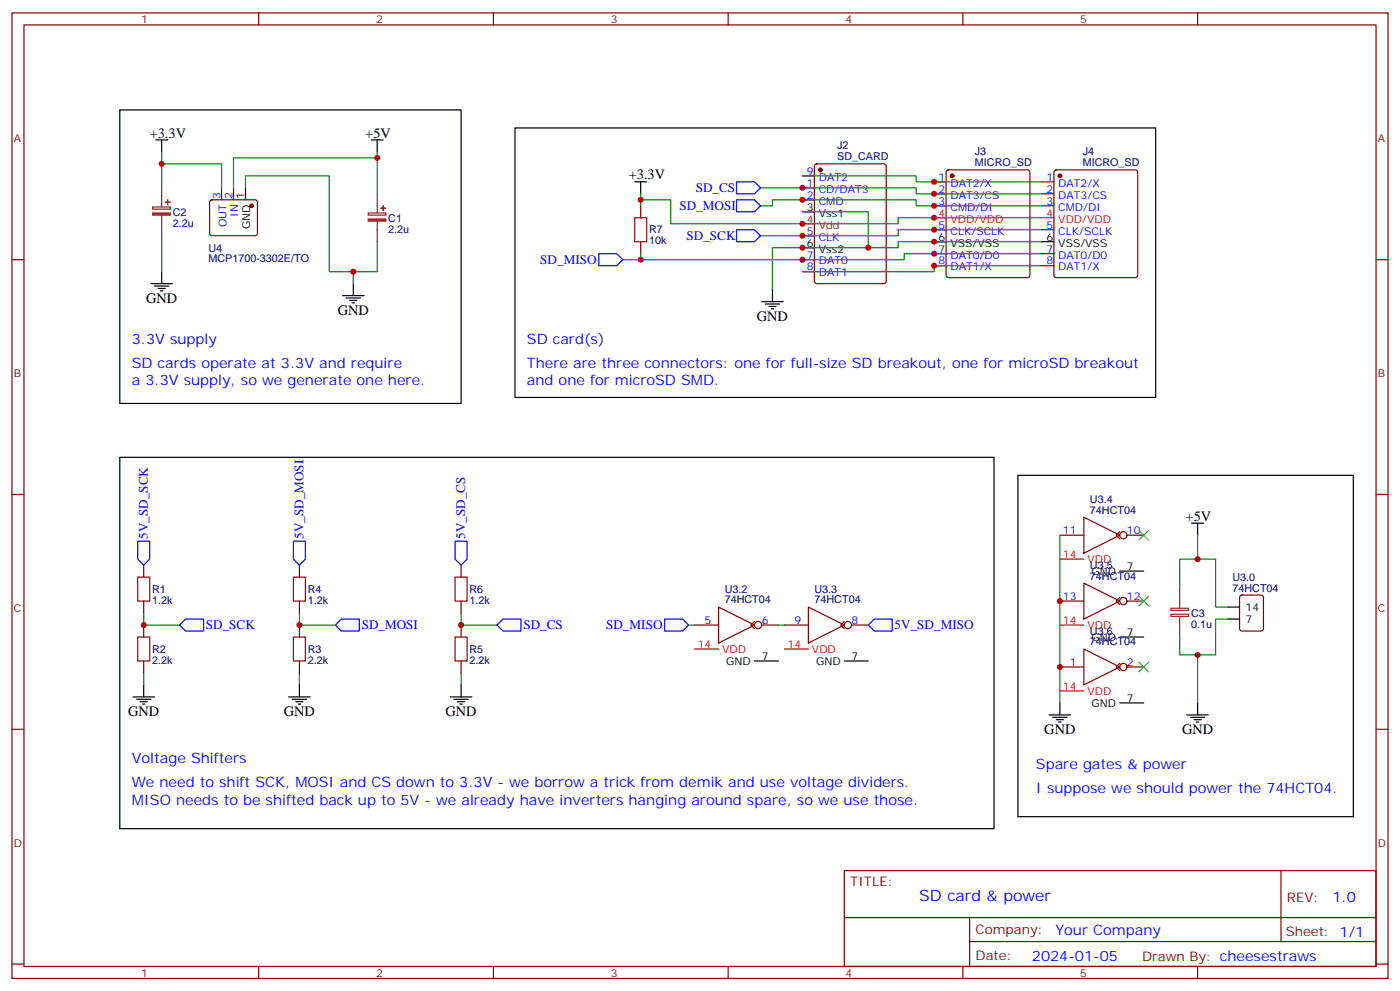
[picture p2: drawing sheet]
<svg xmlns="http://www.w3.org/2000/svg" width="412mm" height="292mm" viewBox="0 0 412 292" stroke-linecap="round" stroke-linejoin="round" font-family="sans-serif">
<g fill="none" stroke="#870000" stroke-width=".35">
<path d="M3.5 3.8h405.4v284.3h-405.4zM7.1 7.3h398.2v277.3h-398.2zM76.2 3.8v3.5M145.3 3.8v3.5M214.5 3.8v3.5M283.6 3.8v3.5M352.8 3.8v3.5M62 59l.4-.2h12.7l.5 .2 .2 .5v9.5l-.7 .4h-12.9l-.5-.7v-9.2zM65.3 55.3v3.5M68.8 55.3v3.5M236.4 51.8h3.5M236.4 55.3h3.5"/>
<path d="M236.4 58.8h3.5M240.1 48.5l.5-.2h19.7l.7 .4 .1 34.1-.5 .7h-20l-.7-.4v-34.1zM275.2 53.6h3.5M275.2 57.1h3.5M278.9 50.2l.5-.2h23.3l.5 .2 .2 .5v30.4l-.2 .5-.5 .2h-23.3l-.5-.3-.2-.4v-30.4zM306.9 53.6h3.5M306.9 57.1h3.5M310.7 50.2l.4-.2h23.3l.5 .2 .2 .5v30.4l-.2 .5-.5 .2h-23.3l-.4-.3-.3-.4v-30.4zM3.5 76.5h3.6M188.7 60.6v3.5M188.7 71.2v3.5M236.4 76.5h3.5"/>
<path d="M236.4 69.4h3.5M275.2 60.6h3.5M275.2 67.7h3.5M275.2 74.7h3.5M275.2 78.2h3.5M306.9 60.6h3.5M306.9 67.7h3.5M306.9 74.7h3.5M306.9 78.2h3.5M405.3 76.5h3.6M236.4 80h3.5M3.5 145.6h3.6"/>
<path d="M312.2 157.6h7.1M319.3 152.3l10.5 5.3-10.5 5.3zM329.8 156.6l-1 1 1 1.1M332 157.6h4.9M405.3 145.6h3.6M42.3 166.4v3.6M42.3 177v3.6M88.2 166.4v3.6M88.2 177v3.6M135.8 166.4v3.6M135.8 177v3.6M211.7 178.8l10.5 5.3-10.5 5.3z"/>
<path d="M238.1 178.8l10.6 5.3-10.6 5.3zM312.2 177h7.1M319.3 171.7l10.5 5.3-10.5 5.3zM329.8 176l-1 1 1 1.1M332 177h4.9M365.4 175.5l.4-.2h5.7l.6 .4 .1 9.4-.5 .7h-5.9l-.6-.4-.1-9.4zM42.3 184.1v3.5M42.3 194.7v3.5M88.2 184.1v3.5M88.2 194.7v3.5M135.8 184.1v3.5M135.8 194.7v3.5"/>
<path d="M204.6 184.1h7.1M222.2 183l-1 1.1 1 1M224.4 184.1h4.9M231.1 184.1h7M248.7 183l-1.1 1.1 1.1 1M250.8 184.1h5M312.2 196.4h7.1M319.3 191.1l10.5 5.3-10.5 5.3zM329.8 195.4l-1 1 1 1.1M332 196.4h4.9M3.5 214.8h3.6M405.3 214.8h3.6"/>
<path d="M248.7 256.4h156.6v28.2h-156.6zM377.3 256.4v20.9M248.7 270.2h156.5M285.6 277.3h119.6M285.6 270.2v14.2M3.5 283.9h3.6M76.2 284.6v3.5M145.3 284.6v3.5M214.5 284.6v3.5M283.6 284.6v3.5M352.8 284.6v3.5M405.3 283.9h3.6"/>
<circle cx="330.9" cy="157.6" r="1.06"/>
<circle cx="330.9" cy="177" r="1.06"/>
<circle cx="223.3" cy="184.1" r="1.06"/>
<circle cx="249.8" cy="184.1" r="1.06"/>
<circle cx="330.9" cy="196.4" r="1.06"/>
</g>
<g fill="#870000" stroke="#870000" stroke-width=".35">
<circle cx="74.1" cy="60.6" r=".53"/>
<circle cx="241.7" cy="50" r=".53"/>
<circle cx="280.5" cy="51.8" r=".53"/>
<circle cx="312.2" cy="51.8" r=".53"/>
</g>
<g fill="none" stroke="#000" stroke-width=".35">
<path d="M35.3 32.4h100.5v86.4h-100.5zM151.7 37.7h188.7v79.4h-188.7zM45.9 41.2h3.5M47.6 41.2v3.5M72.3 55.3v3.5M109.4 41.2h3.5M111.1 41.2v3.5M187 53.6h3.5M188.7 53.6v3.5M236.4 62.4h3.5M236.4 73h3.5M275.2 71.2h3.5"/>
<path d="M306.9 71.2h3.5M44.4 83.5h6.4M45.5 84.2h4.2M46.6 84.9h2.1M47.3 85.7h.7M47.6 80v3.5M100.9 87.1h6.3M102 87.8h4.2M103 88.5h2.1M103.7 89.2h.7M104.1 83.5v3.6M224.4 88.8h6.3"/>
<path d="M225.4 89.5h4.3M226.5 90.2h2.1M227.2 90.9h.7M227.5 85.3v3.5M35.3 134.7h257.5v109.4h-257.5zM299.9 140h98.7v100.5h-98.7zM351 154.1h3.5M352.8 154.1v3.5M329.8 168.2h7.1M361.6 178.8h3.5M222.2 194.7h7.1M248.7 194.7h7.1"/>
<path d="M329.8 187.6h7.1M361.6 182.3h3.5M39.2 205.2h6.3M40.2 206h4.2M41.3 206.7h2.1M42 207.4h.7M42.3 201.7v3.5M85 205.2h6.4M86.1 206h4.2M87.1 206.7h2.2M87.8 207.4h.7M88.2 201.7v3.5"/>
<path d="M132.6 205.2h6.4M133.7 206h4.2M134.8 206.7h2.1M135.5 207.4h.7M135.8 201.7v3.5M309 210.5h6.4M310.1 211.2h4.2M311.1 211.9h2.2M311.9 212.7h.7M312.2 207v3.5M329.8 207h7.1M349.6 210.5h6.4"/>
<path d="M350.7 211.2h4.2M351.7 211.9h2.1M352.4 212.7h.7M352.8 207v3.5"/>
</g>
<g fill="none" stroke="#008700" stroke-width=".35">
<path d="M47.6 44.7v3.6h17.7v7M47.6 48.3v7M72.3 55.3v-3.5h24.7v28.2h14.1v-8.8M111.1 46.5h-42.3v8.8M111.1 44.7v12.4M188.7 58.8h8.9v7.1h67v-1.8h42.3M188.7 57.1v3.5M224 55.3h45.9v1.8h37M236.4 51.8h33.5v1.8h37M47.6 69.4v10.6M188.7 74.7v1.8M224 60.6h3.5v-1.8h42.4v1.8h37"/>
<path d="M236.4 62.4h19.4v10.6M306.9 67.7h-42.3v1.7h-40.6M306.9 71.2h-42.3v1.8h-37.1v12.3M306.9 74.7h-40.6v1.8h-82.9M306.9 78.2h-31.7v1.8h-38.8M104.1 80v3.5M312.2 157.6v49.4M352.8 157.6v7.1h-5.3v8.8M352.8 164.7h5.3v14.1h3.5M42.3 180.6v3.5h10.6M42.3 198.2v3.5M88.2 180.6v3.5h10.6"/>
<path d="M88.2 198.2v3.5M135.8 180.6v3.5h10.6M135.8 198.2v3.5M202.8 184.1h1.8M229.3 184.1h1.8M347.5 187.6v5.3h5.3v14.1M361.6 182.3h-3.5v10.6h-5.3"/>
</g>
<path d="M47.6 55.3v5.7M111.1 57.1v5.6M45 61h5.2v.6h-5.2zM47.6 63.4v6M108.5 62.7h5.2v.7h-5.2zM111.1 65.2v6M344.9 179.1h5.2v.7h-5.2zM347.5 173.5v5.6M344.9 180.9h5.2v.6h-5.2zM347.5 181.6v6" fill="none" stroke="#8c2424" stroke-width=".35"/>
<g fill="#8c2424" stroke="#8c2424" stroke-width=".35">
<path d="M108.5 64.5h5.2v.6h-5.2z"/>
<path d="M112.2 61.3h1.4z"/>
<path d="M112.9 60.6v1.4z"/>
<path d="M45 62.7h5.2v.7h-5.2z"/>
<path d="M48.7 59.5l1.4 .1z"/>
<path d="M49.4 58.8v1.5z"/>
</g>
<path d="M187 64.1h3.5v7.1h-3.5zM40.6 170h3.5v7h-3.5zM86.4 170h3.6v7h-3.6zM134.1 170h3.5v7h-3.5zM40.6 187.6h3.5v7.1h-3.5zM86.4 187.6h3.6v7.1h-3.6zM134.1 187.6h3.5v7.1h-3.5z" fill="none" stroke="#a10000" stroke-width=".35"/>
<path d="M217 53.6h5.2l1.8 1.7-1.8 1.8h-5.2zM217 58.8h5.2l1.8 1.8-1.8 1.8h-5.2zM176.4 74.7h5.3l1.7 1.8-1.7 1.7h-5.3zM217 67.7h5.2l1.8 1.7-1.8 1.8h-5.2zM40.6 159.4h3.5v5.3l-1.8 1.7-1.7-1.7zM86.4 159.4h3.6v5.3l-1.8 1.7-1.8-1.7zM134.1 159.4h3.5v5.3l-1.8 1.7-1.7-1.7zM52.9 184.1l1.8-1.8h5.3v3.5h-5.3zM98.8 184.1l1.7-1.8h5.3v3.5h-5.3zM146.4 184.1l1.8-1.8h5.3v3.5h-5.3zM195.8 182.3h5.3l1.7 1.8-1.7 1.7h-5.3zM255.8 184.1l1.7-1.8h5.3v3.5h-5.3z" fill="none" stroke="#00f" stroke-width=".35"/>
<path d="M236.4 65.9h3.5M275.2 64.1h3.5M306.9 64.1h3.5M312.2 164.7h7.1M204.6 191.1h7.1M231.1 191.1h7M312.2 184.1h7.1M312.2 203.5h7.1" fill="none" stroke="#f00" stroke-width=".35"/>
<path d="M335.5 156.2l2.8 2.8M338.3 156.2l-2.8 2.8M335.5 175.6l2.8 2.8M338.3 175.6l-2.8 2.8M335.5 195l2.8 2.8M338.3 195l-2.8 2.8" fill="none" stroke="#3c3" stroke-width=".35"/>
<g fill="#c00">
<circle cx="111.1" cy="46.5" r=".88"/>
<circle cx="104.1" cy="80" r=".88"/>
<circle cx="47.6" cy="48.3" r=".88"/>
<circle cx="42.3" cy="184.1" r=".88"/>
<circle cx="88.2" cy="184.1" r=".88"/>
<circle cx="135.8" cy="184.1" r=".88"/>
<circle cx="236.4" cy="55.3" r=".88"/>
<circle cx="236.4" cy="58.8" r=".88"/>
<circle cx="236.4" cy="69.4" r=".88"/>
<circle cx="236.4" cy="76.5" r=".88"/>
<circle cx="188.7" cy="76.5" r=".88"/>
<circle cx="188.7" cy="58.8" r=".88"/>
<circle cx="236.4" cy="65.9" r=".88"/>
<circle cx="255.8" cy="73" r=".88"/>
<circle cx="236.4" cy="73" r=".88"/>
<circle cx="275.2" cy="53.6" r=".88"/>
<circle cx="275.2" cy="57.1" r=".88"/>
<circle cx="275.2" cy="60.6" r=".88"/>
<circle cx="275.2" cy="64.1" r=".88"/>
<circle cx="275.2" cy="67.7" r=".88"/>
<circle cx="275.2" cy="71.2" r=".88"/>
<circle cx="275.2" cy="74.7" r=".88"/>
<circle cx="275.2" cy="78.2" r=".88"/>
<circle cx="312.2" cy="177" r=".88"/>
<circle cx="312.2" cy="196.4" r=".88"/>
<circle cx="352.8" cy="164.7" r=".88"/>
<circle cx="352.8" cy="192.9" r=".88"/>
</g>
<text font-size="4.6" fill="#00f" x="270.8" y="265.4">SD card &amp; power</text>
<g font-size="4.2">
<text x="44.1" y="40.5">+3.3V</text>
<text x="107.6" y="40.5">+5V</text>
<text x="185.2" y="52.8">+3.3V</text>
<text x="43" y="89.2">GND</text>
<text x="99.5" y="92.7">GND</text>
<text x="223" y="94.5">GND</text>
<text x="349.2" y="153.4">+5V</text>
<text x="37.7" y="210.9">GND</text>
<text x="83.6" y="210.9">GND</text>
<text x="131.2" y="210.9">GND</text>
<text x="307.6" y="216.2">GND</text>
<text x="348.2" y="216.2">GND</text>
</g>
<g font-size="4.2" fill="#00f">
<text x="38.8" y="101.2">3.3V supply</text>
<text x="155.2" y="101.2">SD card(s)</text>
<text x="38.8" y="108.2">SD cards operate at 3.3V and require</text>
<text x="38.8" y="113.5">a 3.3V supply, so we generate one here.</text>
<text x="155.2" y="108.2">There are three connectors: one for full-size SD breakout, one for microSD breakout</text>
<text x="155.2" y="113.5">and one for microSD SMD.</text>
<text x="38.8" y="224.6">Voltage Shifters</text>
<text x="305.2" y="226.4">Spare gates &amp; power</text>
<text x="38.8" y="231.7">We need to shift SCK, MOSI and CS down to 3.3V - we borrow a trick from demik and use voltage dividers.</text>
<text x="305.2" y="233.5">I suppose we should power the 74HCT04.</text>
<text x="38.8" y="237">MISO needs to be shifted back up to 5V - we already have inverters hanging around spare, so we use those.</text>
<text x="392.5" y="265.7">1.0</text>
<text x="310.9" y="275.2">Your Company</text>
<text x="304" y="283">2024-01-05</text>
</g>
<g font-size="3.9" fill="#00f">
<text x="205" y="56.6">SD_CS</text>
<text x="200.2" y="61.9">SD_MOSI</text>
<text x="202.2" y="70.7">SD_SCK</text>
<text x="159.2" y="77.7">SD_MISO</text>
<text x="43.6" y="158.7" transform="rotate(-90 43.6 158.7)">5V_SD_SCK</text>
<text x="89.4" y="158.7" transform="rotate(-90 89.4 158.7)">5V_SD_MOSI</text>
<text x="137" y="158.7" transform="rotate(-90 137 158.7)">5V_SD_CS</text>
<text x="60.6" y="185.3">SD_SCK</text>
<text x="106.5" y="185.3">SD_MOSI</text>
<text x="154.2" y="185.3">SD_CS</text>
<text x="178.6" y="185.3">SD_MISO</text>
<text x="263.5" y="185.3">5V_SD_MISO</text>
</g>
<g font-size="3.9" fill="#800">
<text x="250.5" y="261">TITLE:</text>
<text x="379.1" y="265.7">REV:</text>
<text x="287.4" y="275.2">Company:</text>
<text x="378.7" y="275.8">Sheet: 1/1</text>
<text x="287.4" y="282.9">Date:</text>
<text x="336.4" y="282.9">Drawn By: cheesestraws</text>
</g>
<g font-size="3.2" fill="#800">
<text x="41.6" y="6.8">1</text>
<text x="110.8" y="6.8">2</text>
<text x="179.9" y="6.8">3</text>
<text x="249.1" y="6.8">4</text>
<text x="318.2" y="6.8">5</text>
<text x="4.1" y="41.9">A</text>
<text x="405.9" y="41.9">A</text>
<text x="4.1" y="111.1">B</text>
<text x="405.9" y="111.1">B</text>
<text x="4.1" y="180.2">C</text>
<text x="405.9" y="180.2">C</text>
<text x="4.1" y="249.3">D</text>
<text x="405.9" y="249.3">D</text>
<text x="41.6" y="287.6">1</text>
<text x="110.8" y="287.6">2</text>
<text x="179.9" y="287.6">3</text>
<text x="249.1" y="287.6">4</text>
<text x="318.2" y="287.6">5</text>
</g>
<g font-size="3.2" fill="#000080">
<text x="246.6" y="47.1">SD_CARD</text>
<text x="246.6" y="43.9">J2</text>
<text x="287.2" y="45.7">J3</text>
<text x="318.9" y="45.7">J4</text>
<text x="287.2" y="48.8">MICRO_SD</text>
<text x="318.9" y="48.8">MICRO_SD</text>
<text x="50.9" y="63.5">C2</text>
<text x="114.4" y="65.3">C1</text>
<text x="50.9" y="66.7">2.2u</text>
<text x="114.4" y="68.5">2.2u</text>
<text x="191.2" y="72">10k</text>
<text x="191.2" y="68.7">R7</text>
<text x="61.4" y="77.3">MCP1700-3302E/TO</text>
<text x="61.4" y="74.1">U4</text>
<text x="321.1" y="148.2">U3.4</text>
<text x="321.1" y="151.3">74HCT04</text>
<text x="321.1" y="167.6">U3.5</text>
<text x="321.1" y="170.7">74HCT04</text>
<text x="363.1" y="171">U3.0</text>
<text x="44.8" y="177.8">1.2k</text>
<text x="44.8" y="174.7">R1</text>
<text x="90.7" y="177.8">1.2k</text>
<text x="90.7" y="174.7">R4</text>
<text x="138.3" y="177.8">1.2k</text>
<text x="138.3" y="174.7">R6</text>
<text x="213.5" y="177.7">74HCT04</text>
<text x="213.5" y="174.7">U3.2</text>
<text x="239.9" y="177.7">74HCT04</text>
<text x="239.9" y="174.7">U3.3</text>
<text x="363.1" y="174.2">74HCT04</text>
<text x="350.8" y="184.9">0.1u</text>
<text x="350.8" y="181.7">C3</text>
<text x="321.1" y="190.1">74HCT04</text>
<text x="321.1" y="187">U3.6</text>
<text x="44.8" y="195.5">2.2k</text>
<text x="44.8" y="192.3">R2</text>
<text x="90.7" y="195.5">2.2k</text>
<text x="90.7" y="192.3">R3</text>
<text x="138.3" y="195.5">2.2k</text>
<text x="138.3" y="192.3">R5</text>
</g>
<g font-size="3.2" fill="#00f">
<text x="237.7" y="51.4">9</text>
<text x="241.2" y="53.2">DAT2</text>
<text x="276.5" y="53.2">1</text>
<text x="308.3" y="53.2">1</text>
<text x="64.9" y="58.7" transform="rotate(-90 64.9 58.7)">3</text>
<text x="68.4" y="58.7" transform="rotate(-90 68.4 58.7)">2</text>
<text x="237.7" y="55">1</text>
<text x="237.7" y="58.5">2</text>
<text x="241.2" y="56.7">CD/DAT3</text>
<text x="276.5" y="56.7">2</text>
<text x="280" y="55">DAT2/X</text>
<text x="280" y="58.5">DAT3/CS</text>
<text x="308.3" y="56.7">2</text>
<text x="311.7" y="55">DAT2/X</text>
<text x="311.7" y="58.5">DAT3/CS</text>
<text x="70.2" y="63.9" transform="rotate(-90 70.2 63.9)">IN</text>
<text x="241.2" y="60.3">CMD</text>
<text x="276.5" y="60.3">3</text>
<text x="280" y="62">CMD/DI</text>
<text x="308.3" y="60.3">3</text>
<text x="311.7" y="62">CMD/DI</text>
<text x="66.7" y="66.9" transform="rotate(-90 66.7 66.9)">OUT</text>
<text x="237.7" y="69.1">5</text>
<text x="241.2" y="70.8">CLK</text>
<text x="276.5" y="67.3">5</text>
<text x="280" y="69.1">CLK/SCLK</text>
<text x="308.3" y="67.3">5</text>
<text x="311.7" y="69.1">CLK/SCLK</text>
<text x="237.7" y="76.1">7</text>
<text x="241.2" y="77.9">DAT0</text>
<text x="276.5" y="74.4">7</text>
<text x="276.5" y="77.9">8</text>
<text x="280" y="76.1">DAT0/D0</text>
<text x="308.3" y="74.4">7</text>
<text x="308.3" y="77.9">8</text>
<text x="311.7" y="76.1">DAT0/D0</text>
<text x="237.7" y="79.7">8</text>
<text x="241.2" y="81.4">DAT1</text>
<text x="280" y="79.7">DAT1/X</text>
<text x="311.7" y="79.7">DAT1/X</text>
<text x="313.1" y="157.3">11</text>
<text x="332" y="157.3">10</text>
<text x="313.1" y="176.7">13</text>
<text x="332" y="176.7">12</text>
<text x="207.5" y="183.7">5</text>
<text x="224.4" y="183.7">6</text>
<text x="234" y="183.7">9</text>
<text x="250.8" y="183.7">8</text>
<text x="315.1" y="196.1">1</text>
<text x="332" y="196.1">2</text>
</g>
<g font-size="3.2">
<text x="72" y="58.7" transform="rotate(-90 72 58.7)">1</text>
<text x="237.7" y="62">3</text>
<text x="241.2" y="63.8">Vss1</text>
<text x="73.7" y="67.4" transform="rotate(-90 73.7 67.4)">GND</text>
<text x="276.5" y="70.8">6</text>
<text x="308.3" y="70.8">6</text>
<text x="237.7" y="72.6">6</text>
<text x="241.2" y="74.4">Vss2</text>
<text x="280" y="72.6">VSS/VSS</text>
<text x="311.7" y="72.6">VSS/VSS</text>
<text x="332" y="167.9">7</text>
<text x="321.5" y="169.3">GND</text>
<text x="366.9" y="179.8">14</text>
<text x="366.9" y="183.4">7</text>
<text x="321.5" y="188.7">GND</text>
<text x="332" y="187.3">7</text>
<text x="213.9" y="195.7">GND</text>
<text x="224.4" y="194.3">7</text>
<text x="240.4" y="195.7">GND</text>
<text x="250.8" y="194.3">7</text>
<text x="321.5" y="208.1">GND</text>
<text x="332" y="206.7">7</text>
</g>
<g font-size="3.2" fill="#f00">
<text x="237.7" y="65.5">4</text>
<text x="276.5" y="63.8">4</text>
<text x="280" y="65.5">VDD/VDD</text>
<text x="308.3" y="63.8">4</text>
<text x="311.7" y="65.5">VDD/VDD</text>
<text x="241.2" y="67.3">Vdd</text>
<text x="313.1" y="164.3">14</text>
<text x="320.3" y="165.7">VDD</text>
<text x="313.1" y="183.7">14</text>
<text x="320.3" y="185.1">VDD</text>
<text x="205.5" y="190.8">14</text>
<text x="232" y="190.8">14</text>
<text x="212.7" y="192.2">VDD</text>
<text x="239.2" y="192.2">VDD</text>
<text x="313.1" y="203.1">14</text>
<text x="320.3" y="204.5">VDD</text>
</g>
</svg>
